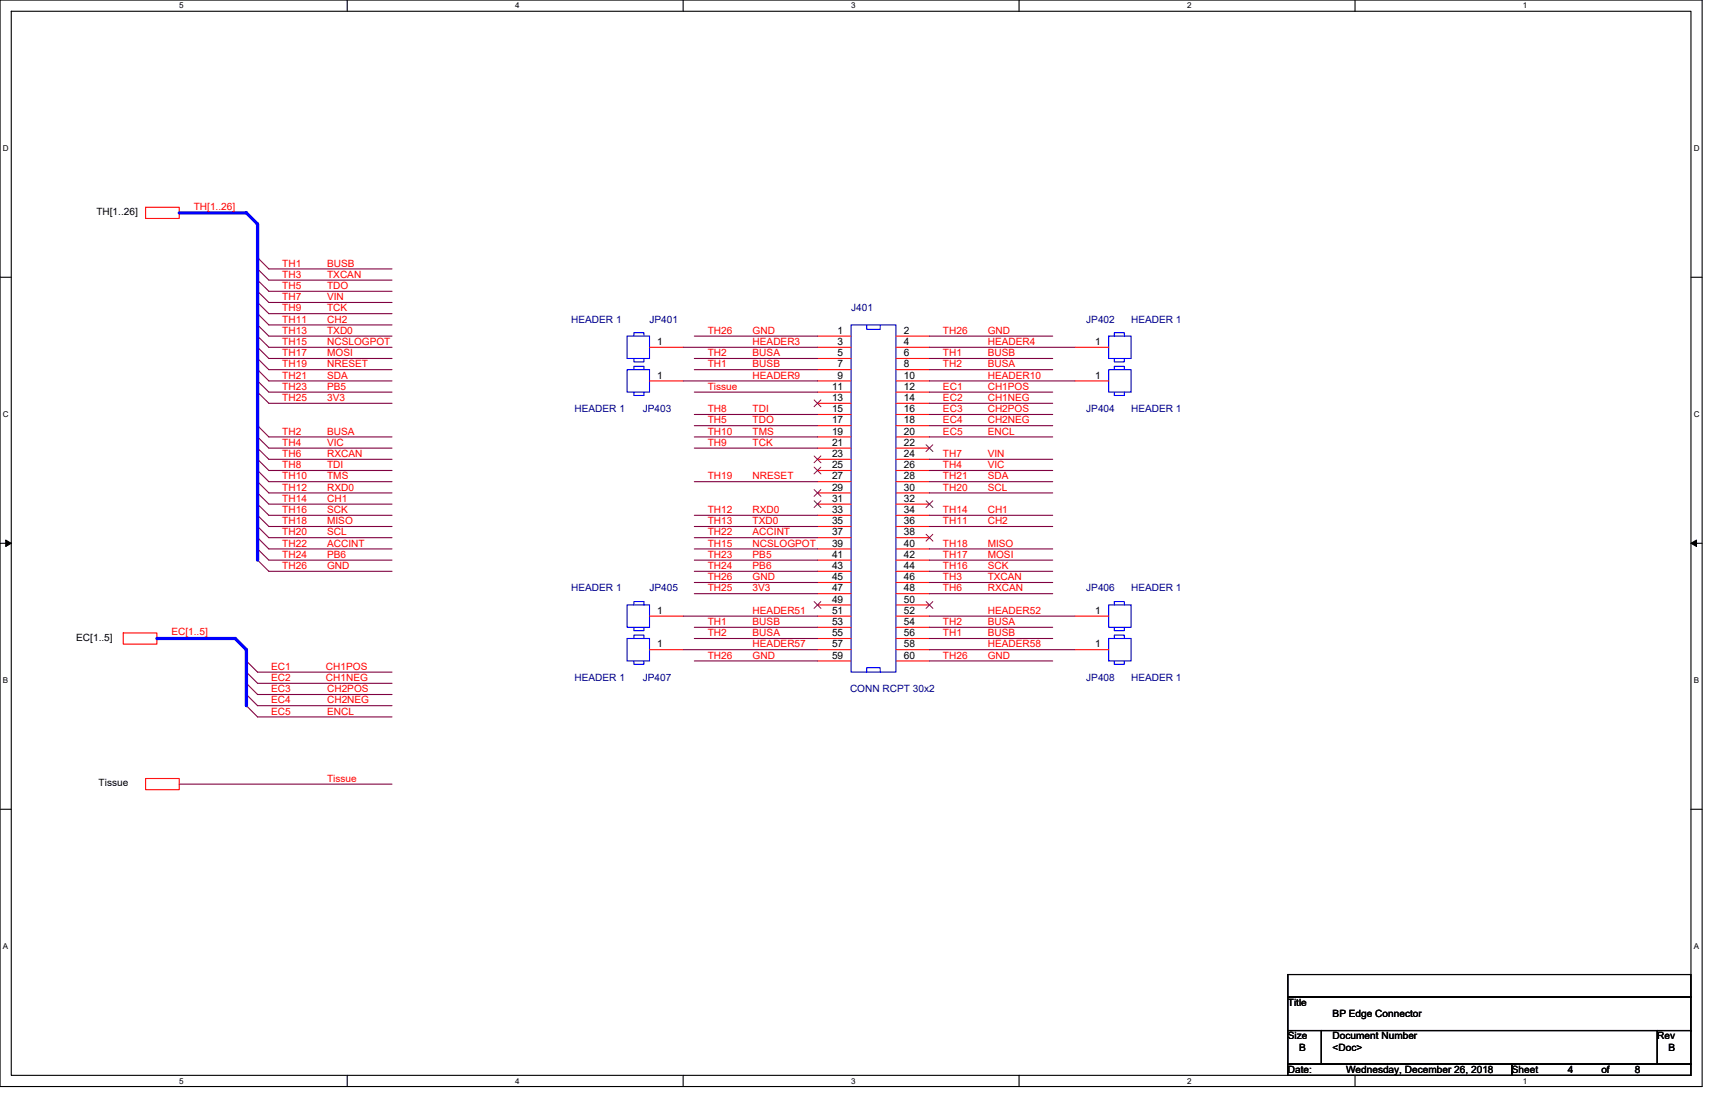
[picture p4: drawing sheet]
<svg xmlns="http://www.w3.org/2000/svg" width="432mm" height="279mm" viewBox="0 0 432 279" stroke-linecap="round" stroke-linejoin="round" font-family="sans-serif">
<path d="M0 0h428.6v273.5h-428.6zM2.8 2.8h422.9v267.9h-422.9z" fill="none" stroke="#000" stroke-width=".28"/>
<g fill="#fff">
<path d="M45.1 .3h1.1v2.3h-1.1z"/>
<path d="M45.1 271h1.1v2.2h-1.1z"/>
</g>
<path d="M87.4 0v2.8M87.4 270.7v2.8" fill="none" stroke="#000" stroke-width=".28"/>
<g fill="#fff">
<path d="M129.7 .3h1.1v2.3h-1.1z"/>
<path d="M129.7 271h1.1v2.2h-1.1z"/>
</g>
<path d="M172 0v2.8M172 270.7v2.8" fill="none" stroke="#000" stroke-width=".28"/>
<g fill="#fff">
<path d="M214.3 .3h1.1v2.3h-1.1z"/>
<path d="M214.3 271h1.1v2.2h-1.1z"/>
</g>
<path d="M256.6 0v2.8M256.6 270.7v2.8" fill="none" stroke="#000" stroke-width=".28"/>
<g fill="#fff">
<path d="M298.9 .3h1.1v2.3h-1.1z"/>
<path d="M298.9 271h1.1v2.2h-1.1z"/>
</g>
<path d="M341.2 0v2.8M341.2 270.7v2.8" fill="none" stroke="#000" stroke-width=".28"/>
<g fill="#fff">
<path d="M383.5 .3h1.1v2.3h-1.1z"/>
<path d="M383.5 271h1.1v2.2h-1.1z"/>
<path d="M.7 36.3h1.5v2.3h-1.5z"/>
<path d="M426.5 36.3h1.4v2.3h-1.4z"/>
<path d="M.7 103.3h1.5v2.2h-1.5z"/>
<path d="M426.5 103.3h1.4v2.2h-1.4z"/>
</g>
<path d="M0 69.8h2.8M425.7 69.8h2.9" fill="none" stroke="#000" stroke-width=".28"/>
<g fill="#fff">
<path d="M.7 170.2h1.4v2.3h-1.4z"/>
<path d="M426.5 170.2h1.3v2.3h-1.3z"/>
</g>
<path d="M0 136.8h2.8M425.7 136.8h2.9" fill="none" stroke="#000" stroke-width=".28"/>
<path d="M1.4 135.9l1.4 .9-1.4 .8zM425.7 136.8l1.4-.9v1.7z" fill="#000" stroke="#000" stroke-width=".25"/>
<g fill="#fff">
<path d="M.7 237.2h1.4v2.2h-1.4z"/>
<path d="M426.4 237.2h1.4v2.2h-1.4z"/>
</g>
<path d="M0 203.7h2.8M425.7 203.7h2.9M324.3 245.3h101.4v5.7h-101.4zM324.3 251h101.4v8.4h-101.4zM324.3 259.4h8.4v8.5h-8.4zM332.7 259.4h84.6v8.5h-84.6zM417.3 259.4h8.4v8.5h-8.4zM324.3 267.9h56.3v2.8h-56.3zM380.6 267.9h45.1v2.8h-45.1z" fill="none" stroke="#000" stroke-width=".28"/>
<g fill="none" stroke="#f00" stroke-width=".28">
<path d="M36.7 52.2h8.4v2.8h-8.4zM163.5 95.9h8.5M163.5 87.4h8.5M205.8 84.6h8.5M205.8 87.4h8.5M205.8 90.2h8.5M205.8 93h8.5M205.8 95.9h8.5M205.8 98.7h8.5M225.6 84.6h8.4M225.6 87.4h8.4M225.6 90.2h8.4"/>
<path d="M225.6 93h8.4M225.6 95.9h8.4M225.6 98.7h8.4M270.7 95.9h8.4M270.7 87.4h8.4M205.8 101.5h8.5M205.8 104.3h8.5M205.8 107.1h8.5M205.8 110h8.5M205.8 112.8h8.5M205.8 115.6h8.5M205.8 118.4h8.5"/>
<path d="M225.6 101.5h8.4M225.6 104.3h8.4M225.6 107.1h8.4M225.6 110h8.4M225.6 112.8h8.4M225.6 115.6h8.4M225.6 118.4h8.4M205.8 121.2h8.5M205.8 124.1h8.5M205.8 126.9h8.5M205.8 129.7h8.5M205.8 132.5h8.5"/>
<path d="M205.8 135.3h8.5M205.8 138.2h8.5M225.6 121.2h8.4M225.6 124.1h8.4M225.6 126.9h8.4M225.6 129.7h8.4M225.6 132.5h8.4M225.6 135.3h8.4M225.6 138.2h8.4M31 159.3h8.5v2.8h-8.5zM163.5 155.1h8.5M205.8 141h8.5"/>
<path d="M205.8 143.8h8.5M205.8 146.6h8.5M205.8 149.4h8.5M205.8 152.3h8.5M205.8 155.1h8.5M205.8 157.9h8.5M225.6 141h8.4M225.6 143.8h8.4M225.6 146.6h8.4M225.6 149.4h8.4M225.6 152.3h8.4M225.6 155.1h8.4"/>
<path d="M225.6 157.9h8.4M270.7 155.1h8.4M163.5 163.5h8.5M205.8 160.7h8.5M205.8 163.5h8.5M205.8 166.4h8.5M225.6 160.7h8.4M225.6 163.5h8.4M225.6 166.4h8.4M270.7 163.5h8.4M36.7 196h8.4v2.8h-8.4z"/>
</g>
<g fill="none" stroke="#800040" stroke-width=".28">
<path d="M64.9 64.9l2.8 2.8h31M64.9 67.7l2.8 2.8h31M64.9 70.5l2.8 2.8h31M64.9 73.3l2.8 2.8h31M64.9 76.1l2.8 2.9h31M64.9 79l2.8 2.8h31M64.9 81.8l2.8 2.8h31M64.9 84.6l2.8 2.8h31M64.9 87.4l2.8 2.8h31M64.9 90.2l2.8 2.8h31M64.9 93l2.8 2.9h31M64.9 95.9l2.8 2.8h31"/>
<path d="M64.9 98.7l2.8 2.8h31M172 87.4h33.8M172 95.9h33.8M174.8 84.6h31M174.8 90.2h31M174.8 93h31M174.8 98.7h31M234 84.6h31M234 90.2h31M234 93h31M234 98.7h31M234 87.4h36.7"/>
<path d="M234 95.9h36.7M64.9 107.1l2.8 2.9h31M64.9 110l2.8 2.8h31M64.9 112.8l2.8 2.8h31M64.9 115.6l2.8 2.8h31M64.9 118.4l2.8 2.8h31M174.8 104.3h31M174.8 107.1h31M174.8 110h31M174.8 112.8h31M234 115.6h31M234 118.4h31"/>
<path d="M234 101.5h31M234 104.3h31M234 107.1h31M234 110h31M64.9 121.2l2.8 2.9h31M64.9 124.1l2.8 2.8h31M64.9 126.9l2.8 2.8h31M64.9 129.7l2.8 2.8h31M64.9 132.5l2.8 2.8h31M64.9 135.3l2.8 2.9h31M64.9 138.2l2.8 2.8h31M174.8 121.2h31"/>
<path d="M174.8 129.7h31M174.8 132.5h31M174.8 135.3h31M174.8 138.2h31M234 121.2h31M234 124.1h31M234 138.2h31M234 129.7h31M234 132.5h31M64.9 141l2.8 2.8h31M172 155.1h33.8M174.8 146.6h31"/>
<path d="M174.8 149.4h31M174.8 157.9h31M174.8 141h31M174.8 143.8h31M234 141h31M234 143.8h31M234 146.6h31M234 149.4h31M234 157.9h31M234 155.1h36.7M62 166.4l2.9 2.8h33.8M62 169.2l2.9 2.8h33.8"/>
<path d="M62 172l2.9 2.8h33.8M62 174.8l2.9 2.8h33.8M62 177.6l2.9 2.9h33.8M172 163.5h33.8M174.8 160.7h31M174.8 166.4h31M234 160.7h31M234 166.4h31M234 163.5h36.7M45.1 197.4h53.6"/>
</g>
<g fill="none" stroke="#00f" stroke-width=".28">
<path d="M157.9 93h5.6v5.7h-5.6zM157.9 84.6h5.6v5.6h-5.6zM159.6 98.7v.8h2.5v-.8M159.6 90.2v.9h2.5v-.9M159.6 93v-.8h2.5v.8M159.6 84.6v-.8h2.5v.8M214.3 81.8h11.3v87.4h-11.3zM218.2 81.8v1.1h3.4v-1.1M279.1 93h5.7v5.7h-5.7zM279.1 84.6h5.7v5.6h-5.7zM280.5 93v-.8h2.6v.8M280.5 84.6v-.8h2.6v.8"/>
<path d="M280.5 98.7v.8h2.6v-.8M280.5 90.2v.9h2.6v-.9M157.9 152.3h5.6v5.6h-5.6zM159.6 157.9v.9h2.5v-.9M159.6 152.3v-.9h2.5v.9M279.1 152.3h5.7v5.6h-5.7zM280.5 152.3v-.9h2.6v.9M280.5 157.9v.9h2.6v-.9M157.9 160.7h5.6v5.7h-5.6zM159.6 166.4v.8h2.5v-.8M159.6 160.7v-.8h2.5v.8M218.2 169.2v-1.1h3.4v1.1"/>
<path d="M279.1 160.7h5.7v5.7h-5.7zM280.5 160.7v-.8h2.6v.8M280.5 166.4v.8h2.6v-.8"/>
</g>
<g fill="none" stroke="#804000" stroke-width=".25">
<path d="M205 100.7l1.7 1.7M205 114.8l1.7 1.7M205 117.6l1.7 1.7M206.7 100.7l-1.7 1.7M206.7 114.8l-1.7 1.7M206.7 117.6l-1.7 1.7M233.2 112l1.7 1.7M234.9 112l-1.7 1.7M205 123.2l1.7 1.7M205 126l1.7 1.8M206.7 123.2l-1.7 1.7M206.7 126l-1.7 1.8"/>
<path d="M233.2 126l1.7 1.8M233.2 134.5l1.7 1.7M234.9 126l-1.7 1.8M234.9 134.5l-1.7 1.7M205 151.4l1.7 1.7M206.7 151.4l-1.7 1.7M233.2 151.4l1.7 1.7M234.9 151.4l-1.7 1.7"/>
</g>
<path d="M45.1 53.6h16.9l2.9 2.8v84.6M39.5 160.7h19.7l2.8 2.8v14.1" fill="none" stroke="#00f" stroke-width=".83"/>
<g font-size="2.5" fill="#f00">
<text x="48.8" y="52.7">TH[1..26]</text>
<text x="71.1" y="67.1">TH1</text>
<text x="71.1" y="69.9">TH3</text>
<text x="82.4" y="67.1">BUSB</text>
<text x="82.4" y="69.9">TXCAN</text>
<text x="71.1" y="72.7">TH5</text>
<text x="71.1" y="75.6">TH7</text>
<text x="82.4" y="72.7">TDO</text>
<text x="82.4" y="75.6">VIN</text>
<text x="71.1" y="78.4">TH9</text>
<text x="71.1" y="81.2">TH11</text>
<text x="82.4" y="81.2">CH2</text>
<text x="82.4" y="78.4">TCK</text>
<text x="71.1" y="84">TH13</text>
<text x="71.1" y="86.8">TH15</text>
<text x="71.1" y="89.7">TH17</text>
<text x="82.4" y="84">TXD0</text>
<text x="82.4" y="86.8">NCSLOGPOT</text>
<text x="82.4" y="89.7">MOSI</text>
<text x="178.2" y="84">TH26</text>
<text x="178.2" y="89.7">TH2</text>
<text x="189.5" y="84">GND</text>
<text x="189.5" y="89.7">BUSA</text>
<text x="189.5" y="86.8">HEADER3</text>
<text x="237.4" y="84">TH26</text>
<text x="237.4" y="89.7">TH1</text>
<text x="248.7" y="84">GND</text>
<text x="248.7" y="89.7">BUSB</text>
<text x="248.7" y="86.8">HEADER4</text>
<text x="71.1" y="92.5">TH19</text>
<text x="71.1" y="95.3">TH21</text>
<text x="82.4" y="92.5">NRESET</text>
<text x="82.4" y="95.3">SDA</text>
<text x="178.2" y="92.5">TH1</text>
<text x="189.5" y="92.5">BUSB</text>
<text x="189.5" y="95.3">HEADER9</text>
<text x="237.4" y="92.5">TH2</text>
<text x="248.7" y="92.5">BUSA</text>
<text x="248.7" y="95.3">HEADER10</text>
<text x="71.1" y="98.1">TH23</text>
<text x="71.1" y="100.9">TH25</text>
<text x="82.4" y="98.1">PB5</text>
<text x="82.4" y="100.9">3V3</text>
<text x="178.2" y="98.1">Tissue</text>
<text x="237.4" y="98.1">EC1</text>
<text x="237.4" y="100.9">EC2</text>
<text x="248.7" y="98.1">CH1POS</text>
<text x="248.7" y="100.9">CH1NEG</text>
<text x="178.2" y="103.8">TH8</text>
<text x="178.2" y="106.6">TH5</text>
<text x="189.5" y="103.8">TDI</text>
<text x="189.5" y="106.6">TDO</text>
<text x="237.4" y="103.8">EC3</text>
<text x="237.4" y="106.6">EC4</text>
<text x="248.7" y="103.8">CH2POS</text>
<text x="248.7" y="106.6">CH2NEG</text>
<text x="71.1" y="109.4">TH2</text>
<text x="71.1" y="112.2">TH4</text>
<text x="82.4" y="109.4">BUSA</text>
<text x="82.4" y="112.2">VIC</text>
<text x="178.2" y="109.4">TH10</text>
<text x="178.2" y="112.2">TH9</text>
<text x="189.5" y="109.4">TMS</text>
<text x="189.5" y="112.2">TCK</text>
<text x="237.4" y="109.4">EC5</text>
<text x="248.7" y="109.4">ENCL</text>
<text x="71.1" y="115">TH6</text>
<text x="71.1" y="117.9">TH8</text>
<text x="82.4" y="115">RXCAN</text>
<text x="82.4" y="117.9">TDI</text>
<text x="237.4" y="115">TH7</text>
<text x="237.4" y="117.9">TH4</text>
<text x="248.7" y="115">VIN</text>
<text x="248.7" y="117.9">VIC</text>
<text x="71.1" y="120.7">TH10</text>
<text x="71.1" y="123.5">TH12</text>
<text x="82.4" y="120.7">TMS</text>
<text x="82.4" y="123.5">RXD0</text>
<text x="178.2" y="120.7">TH19</text>
<text x="189.5" y="120.7">NRESET</text>
<text x="237.4" y="120.7">TH21</text>
<text x="237.4" y="123.5">TH20</text>
<text x="248.7" y="120.7">SDA</text>
<text x="248.7" y="123.5">SCL</text>
<text x="71.1" y="126.3">TH14</text>
<text x="71.1" y="129.1">TH16</text>
<text x="71.1" y="132">TH18</text>
<text x="82.4" y="126.3">CH1</text>
<text x="82.4" y="129.1">SCK</text>
<text x="82.4" y="132">MISO</text>
<text x="178.2" y="129.1">TH12</text>
<text x="178.2" y="132">TH13</text>
<text x="189.5" y="129.1">RXD0</text>
<text x="189.5" y="132">TXD0</text>
<text x="237.4" y="129.1">TH14</text>
<text x="237.4" y="132">TH11</text>
<text x="248.7" y="129.1">CH1</text>
<text x="248.7" y="132">CH2</text>
<text x="71.1" y="134.8">TH20</text>
<text x="71.1" y="137.6">TH22</text>
<text x="82.4" y="134.8">SCL</text>
<text x="82.4" y="137.6">ACCINT</text>
<text x="178.2" y="134.8">TH22</text>
<text x="178.2" y="137.6">TH15</text>
<text x="189.5" y="134.8">ACCINT</text>
<text x="189.5" y="137.6">NCSLOGPOT</text>
<text x="237.4" y="137.6">TH18</text>
<text x="248.7" y="137.6">MISO</text>
<text x="71.1" y="140.4">TH24</text>
<text x="71.1" y="143.2">TH26</text>
<text x="82.4" y="140.4">PB6</text>
<text x="82.4" y="143.2">GND</text>
<text x="178.2" y="140.4">TH23</text>
<text x="178.2" y="143.2">TH24</text>
<text x="189.5" y="140.4">PB5</text>
<text x="189.5" y="143.2">PB6</text>
<text x="237.4" y="140.4">TH17</text>
<text x="237.4" y="143.2">TH16</text>
<text x="248.7" y="140.4">MOSI</text>
<text x="248.7" y="143.2">SCK</text>
<text x="178.2" y="146">TH26</text>
<text x="178.2" y="148.9">TH25</text>
<text x="189.5" y="146">GND</text>
<text x="189.5" y="148.9">3V3</text>
<text x="237.4" y="146">TH3</text>
<text x="237.4" y="148.9">TH6</text>
<text x="248.7" y="146">TXCAN</text>
<text x="248.7" y="148.9">RXCAN</text>
<text x="189.5" y="154.5">HEADER51</text>
<text x="248.7" y="154.5">HEADER52</text>
<text x="43.2" y="159.9">EC[1..5]</text>
<text x="178.2" y="157.3">TH1</text>
<text x="178.2" y="160.1">TH2</text>
<text x="189.5" y="157.3">BUSB</text>
<text x="189.5" y="160.1">BUSA</text>
<text x="237.4" y="157.3">TH2</text>
<text x="237.4" y="160.1">TH1</text>
<text x="248.7" y="157.3">BUSA</text>
<text x="248.7" y="160.1">BUSB</text>
<text x="178.2" y="165.8">TH26</text>
<text x="189.5" y="165.8">GND</text>
<text x="189.5" y="163">HEADER57</text>
<text x="237.4" y="165.8">TH26</text>
<text x="248.7" y="165.8">GND</text>
<text x="248.7" y="163">HEADER58</text>
<text x="68.3" y="168.6">EC1</text>
<text x="68.3" y="171.4">EC2</text>
<text x="82.1" y="168.6">CH1POS</text>
<text x="82.1" y="171.4">CH1NEG</text>
<text x="68.3" y="174.2">EC3</text>
<text x="68.3" y="177.1">EC4</text>
<text x="68.3" y="179.9">EC5</text>
<text x="82.4" y="174.2">CH2POS</text>
<text x="82.4" y="177.1">CH2NEG</text>
<text x="82.4" y="179.9">ENCL</text>
<text x="82.4" y="196.8">Tissue</text>
</g>
<g font-size="2.5">
<text x="24.3" y="54.1">TH[1..26]</text>
<text x="165.5" y="86.8">1</text>
<text x="210.9" y="84">1</text>
<text x="210.9" y="86.8">3</text>
<text x="210.9" y="89.6">5</text>
<text x="227.5" y="84">2</text>
<text x="227.5" y="86.8">4</text>
<text x="227.5" y="89.6">6</text>
<text x="275.8" y="86.8">1</text>
<text x="165.5" y="95.3">1</text>
<text x="210.9" y="92.5">7</text>
<text x="210.9" y="95.3">9</text>
<text x="227.5" y="92.5">8</text>
<text x="227.5" y="95.3">10</text>
<text x="275.8" y="95.3">1</text>
<text x="209.5" y="98.1">11</text>
<text x="209.5" y="100.9">13</text>
<text x="227.5" y="98.1">12</text>
<text x="227.5" y="100.9">14</text>
<text x="209.5" y="103.7">15</text>
<text x="209.5" y="106.6">17</text>
<text x="227.5" y="103.7">16</text>
<text x="227.5" y="106.6">18</text>
<text x="209.5" y="109.4">19</text>
<text x="209.5" y="112.2">21</text>
<text x="227.5" y="109.4">20</text>
<text x="227.5" y="112.2">22</text>
<text x="209.5" y="115">23</text>
<text x="209.5" y="117.8">25</text>
<text x="227.5" y="115">24</text>
<text x="227.5" y="117.8">26</text>
<text x="209.5" y="120.6">27</text>
<text x="209.5" y="123.5">29</text>
<text x="227.5" y="120.6">28</text>
<text x="227.5" y="123.5">30</text>
<text x="209.5" y="126.3">31</text>
<text x="209.5" y="129.1">33</text>
<text x="209.5" y="131.9">35</text>
<text x="227.5" y="126.3">32</text>
<text x="227.5" y="129.1">34</text>
<text x="227.5" y="131.9">36</text>
<text x="209.5" y="134.7">37</text>
<text x="209.5" y="137.6">39</text>
<text x="227.5" y="134.7">38</text>
<text x="227.5" y="137.6">40</text>
<text x="209.5" y="140.4">41</text>
<text x="209.5" y="143.2">43</text>
<text x="227.5" y="140.4">42</text>
<text x="227.5" y="143.2">44</text>
<text x="209.5" y="146">45</text>
<text x="209.5" y="148.8">47</text>
<text x="227.5" y="146">46</text>
<text x="227.5" y="148.8">48</text>
<text x="165.5" y="154.5">1</text>
<text x="209.5" y="151.7">49</text>
<text x="209.5" y="154.5">51</text>
<text x="227.5" y="151.7">50</text>
<text x="227.5" y="154.5">52</text>
<text x="275.8" y="154.5">1</text>
<text x="19.2" y="161.3">EC[1..5]</text>
<text x="209.5" y="157.3">53</text>
<text x="209.5" y="160.1">55</text>
<text x="227.5" y="157.3">54</text>
<text x="227.5" y="160.1">56</text>
<text x="165.5" y="162.9">1</text>
<text x="209.5" y="162.9">57</text>
<text x="209.5" y="165.8">59</text>
<text x="227.5" y="162.9">58</text>
<text x="227.5" y="165.8">60</text>
<text x="275.8" y="162.9">1</text>
<text x="24.8" y="197.9">Tissue</text>
<text x="324.3" y="253.2">Title</text>
<text x="335.5" y="256">BP Edge Connector</text>
<text x="324.3" y="261.6">Size</text>
<text x="335.5" y="261.6">Document Number</text>
<text x="417.3" y="261.6">Rev</text>
<text x="327.1" y="264.5">B</text>
<text x="335.5" y="264.5">&lt;Doc&gt;</text>
<text x="420.1" y="264.5">B</text>
<text x="324.3" y="270.1">Date:</text>
<text x="338.9" y="270.1">Wednesday, December 26, 2018</text>
<text x="380.6" y="270.1">Sheet</text>
<text x="394.7" y="270.1">4</text>
<text x="403.2" y="270.1">of</text>
<text x="411.6" y="270.1">8</text>
</g>
<g font-size="2.5" fill="#000080">
<text x="143.8" y="81.2">HEADER 1</text>
<text x="163.5" y="81.2">JP401</text>
<text x="214.3" y="78.4">J401</text>
<text x="273.5" y="81.2">JP402</text>
<text x="284.8" y="81.2">HEADER 1</text>
<text x="144.7" y="103.8">HEADER 1</text>
<text x="161.8" y="103.8">JP403</text>
<text x="273.5" y="103.8">JP404</text>
<text x="284.8" y="103.8">HEADER 1</text>
<text x="143.8" y="148.9">HEADER 1</text>
<text x="163.5" y="148.9">JP405</text>
<text x="273.5" y="148.9">JP406</text>
<text x="284.8" y="148.9">HEADER 1</text>
<text x="144.7" y="171.4">HEADER 1</text>
<text x="161.8" y="171.4">JP407</text>
<text x="273.5" y="171.4">JP408</text>
<text x="284.8" y="171.4">HEADER 1</text>
<text x="214" y="174.2">CONN RCPT 30x2</text>
</g>
<g font-size="2">
<text x="45.1" y="2.1">5</text>
<text x="129.7" y="2.1">4</text>
<text x="214.3" y="2.1">3</text>
<text x="298.9" y="2.1">2</text>
<text x="383.5" y="2.1">1</text>
<text x=".7" y="38.1">D</text>
<text x="426.5" y="38.1">D</text>
<text x=".7" y="105.1">C</text>
<text x="426.5" y="105.1">C</text>
<text x=".7" y="172">B</text>
<text x="426.5" y="172">B</text>
<text x=".7" y="239">A</text>
<text x="426.5" y="239">A</text>
<text x="45.1" y="272.8">5</text>
<text x="129.7" y="272.8">4</text>
<text x="214.3" y="272.8">3</text>
<text x="298.9" y="272.8">2</text>
<text x="383.5" y="272.8">1</text>
</g>
</svg>
